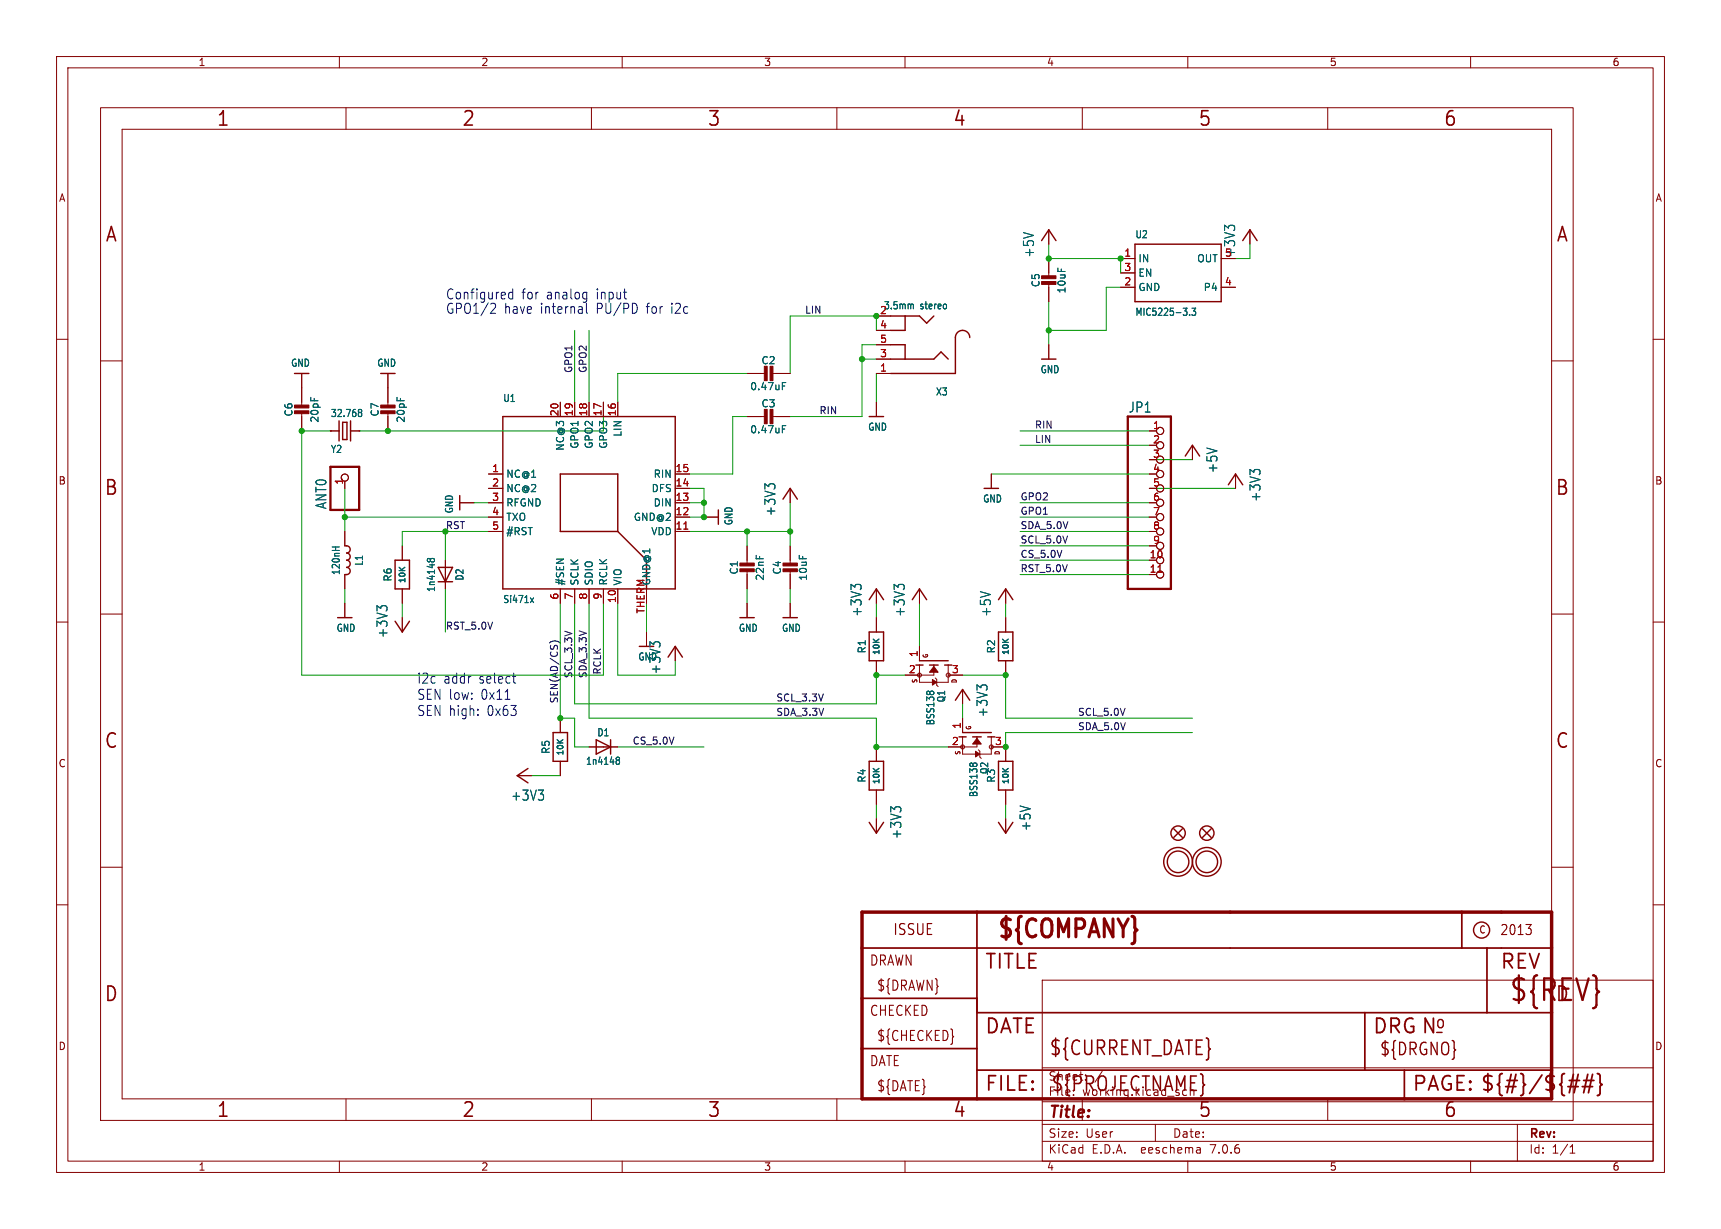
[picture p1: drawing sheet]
<svg xmlns="http://www.w3.org/2000/svg" width="304mm" height="217mm" viewBox="0 0 304 217" stroke-linecap="round" stroke-linejoin="round" font-family="sans-serif">
<g fill="none" stroke="#840000" stroke-width=".18">
<path d="M10 10h284.3v197.3h-284.3zM12 12h280.3v193.3h-280.3zM17.8 19h260.3v179.1h-260.3zM60 10v2M61.2 19v3.9M104.6 19v3.9M110 10v2M148 19v3.9M160 10v2M191.3 19v3.9M210 10v2M234.7 19v3.9"/>
<path d="M260 10v2M21.6 22.9h252.7v171.4h-252.7zM10 60h2M154.9 55.9h2.6M154.9 58.4h2.6M185.4 40.6v2.6M185.4 45.7v3.3M185.4 50v3.3M198.1 45.7h2.6M198.1 50.8h2.6M198.1 48.3h2.6M215.9 45.7h2.5"/>
<path d="M215.9 50.8h2.5M221 40.6v2.6M292.3 60h2M17.8 63.8h3.8M53.3 66v5.9M53.3 72.9v3.3M58.4 76.2h.1M63.5 76.2h.1M68.6 66v5.9M68.6 72.9v3.3M99.1 71.1v2.6M101.6 71.1v2.6"/>
<path d="M104.1 71.1v2.6M106.7 71.1v2.6M109.2 71.1v2.6M132.1 73.7h3.3M132.1 66h3.3M136.4 73.7h3.3M136.4 66h3.3M154.9 71.1v2.6M154.9 66h2.6M154.9 63.5h2.6M154.9 61h2.6M185.4 61v2.5"/>
<path d="M203.2 76.2h1.3M210.8 78.7v2.6M274.3 63.8h3.8M61 85.1v1.3M61 94v2.5M71.1 96.5v2.6M78.7 99.1v5M81.3 88.9h2.5M86.4 91.4h2.5M86.4 88.9h2.5M86.4 83.8h2.5M86.4 94h2.5"/>
<path d="M86.4 86.4h2.5M119.4 91.4h2.5M119.4 88.9h2.5M119.4 83.8h2.5M119.4 94h2.5M119.4 86.4h2.5M124.5 91.4h2.5M132.1 96.5v3.3M139.7 86.4v2.5M139.7 96.5v3.3M175.3 83.8v2.6M203.2 91.4h1.3"/>
<path d="M203.2 88.9h1.3M203.2 94h1.3M203.2 86.4h1.3M203.2 81.3h1.3M203.2 96.5h1.3M218.4 83.8v2.6M10 110h2M17.8 108.6h3.8M61 101.6v2.5M61 106.7v2.5M71.1 104.1v2.6M71.1 109.2v2.6"/>
<path d="M99.1 104.1v2.6M101.6 104.1v2.6M104.1 104.1v2.6M106.7 104.1v2.6M109.2 104.1v2.6M114.3 111.8v2.5M119.4 114.3v2.5M132.1 100.8v3.3M132.1 106.7v2.5M139.7 100.8v3.3M139.7 106.7v2.5M154.9 104.1v2.6"/>
<path d="M154.9 109.2v2.6M154.9 116.8v2.6M162.6 117.6v3h5v-3M162.6 104.1v2.6M162.6 114.3v2.5M165.1 117.6v1.8h-5.1M165.4 119.9l.2 .2v1.1l.3 .2M167.6 119.4h2.6M177.8 104.1v2.6M177.8 109.2v2.6M177.8 116.8v2.6M274.3 108.6h3.8"/>
<path d="M292.3 110h2M91.4 137.2h2.6M99.1 127v2.5M99.1 134.6v2.6M104.1 132.1h5.1M154.9 132.1v2.5M154.9 139.7v2.5M170.2 130.3v3h5.1v-3M170.2 121.9v2.6M170.2 127v2.5M172.7 130.3v1.8h-5.1M173 132.6l.2 .2v1.1l.3 .2"/>
<path d="M175.3 132.1h2.5v2.5M177.8 139.7v2.5M10 160h2M17.8 153.4h3.8M154.9 144.8v2.5M177.8 144.8v2.5M274.3 153.4h3.8M292.3 160h2M184.3 173.3h108v32h-108zM61.2 194.3v3.8M104.6 194.3v3.8M148 194.3v3.8"/>
<path d="M184.3 198.8h108M184.3 194.8h108M184.3 188.8h108M191.3 194.3v3.8M204.3 198.8v3M234.7 194.3v3.8M268.3 198.8v6.5M60 205.3v2M110 205.3v2M160 205.3v2M184.3 201.8h108M210 205.3v2"/>
<path d="M212.2 203v.9M212.2 203.8l-.1 .1M212.2 203.3h-.1M260 205.3v2M277.6 203.9h.8M277.6 202.8l.4-.4v1.5"/>
<circle cx="205.1" cy="78.7" r=".63"/>
<circle cx="205.1" cy="76.2" r=".63"/>
<circle cx="61" cy="84.5" r=".63"/>
<circle cx="205.1" cy="81.3" r=".63"/>
<circle cx="205.1" cy="83.8" r=".63"/>
<circle cx="205.1" cy="96.5" r=".63"/>
<circle cx="205.1" cy="88.9" r=".63"/>
<circle cx="205.1" cy="86.4" r=".63"/>
<circle cx="205.1" cy="94" r=".63"/>
<circle cx="205.1" cy="99.1" r=".63"/>
<circle cx="205.1" cy="91.4" r=".63"/>
<circle cx="162.6" cy="119.4" r=".36"/>
<circle cx="167.6" cy="119.4" r=".36"/>
<circle cx="205.1" cy="101.6" r=".63"/>
<circle cx="170.2" cy="132.1" r=".36"/>
<circle cx="175.3" cy="132.1" r=".36"/>
</g>
<g fill="none" stroke="#840000" stroke-width=".25">
<path d="M157.5 55.9h5.1l1.2 1.2 1.3-1.2M160 55.9v2.5h-2.5M171.4 59.7a1.27 1.27 0 0 0-1.2-1.3 1.27 1.27 0 0 0-1.3 1.3v6.3h-11.4M184.1 42.5l1.3-1.9 1.3 1.9M200.7 43.2h15.2v10.1h-15.2zM219.7 42.5l1.3-1.9 1.2 1.9M52.1 66h2.5M58.4 76.2h1.5M59.9 74.4v3.6M60.6 74.7h.7v3h-.7zM62 76.2h1.5M62 74.4v3.6"/>
<path d="M67.3 66h2.5M88.9 73.7h30.5v30.4h-30.5zM153.7 73.7h2.5M157.5 63.5h7.6l1.3-1.3 1.2 1.3M157.5 61h2.5v2.5M184.1 63.5h2.6M61 96.5h.3a.64 .64 0 0 1 .6 .7 .64 .64 0 0 1-.6 .6 .64 .64 0 0 1 .6 .6 .64 .64 0 0 1-.6 .7 .64 .64 0 0 1 .6 .6 .64 .64 0 0 1-.6 .6 .64 .64 0 0 1 .6 .7 .64 .64 0 0 1-.6 .6h-.3M69.8 99.1h2.6v5h-2.6zM81.3 87.6v2.6M99.1 83.8h10.1v10.2h-10.1zM109.2 94l5.1 5.1v5M127 90.2v2.5"/>
<path d="M138.4 88.3l1.3-1.9 1.3 1.9M174 86.4h2.5M209.5 80.6l1.3-1.9 1.3 1.9M217.2 85.7l1.2-1.9 1.3 1.9M59.7 109.2h2.5M69.8 109.9l1.3 1.9 1.3-1.9M77.5 100.3h2.5l-1.3 2.6zM77.5 102.9h2.5M113 114.3h2.6M118.1 116.2l1.3-1.9 1.2 1.9M130.8 109.2h2.5M138.4 109.2h2.6"/>
<path d="M153.7 111.8h2.5v5h-2.5zM153.7 106l1.2-1.9 1.3 1.9M161.3 106l1.3-1.9 1.2 1.9M161.9 117.6h1.3M162.6 116.8h5M164.3 117.6h1.6M167 117.6h1.3M176.5 111.8h2.6v5h-2.6zM176.5 106l1.3-1.9 1.3 1.9M93.3 135.9l-1.9 1.3 1.9 1.2M97.8 129.5h2.5v5.1h-2.5zM105.4 130.8l2.5 1.3-2.5 1.2z"/>
<path d="M107.9 130.8v2.5M153.7 134.6h2.5v5.1h-2.5zM168.9 123.8l1.3-1.9 1.2 1.9M169.5 130.3h1.3M170.2 129.5h5.1M172 130.3h1.5M174.6 130.3h1.3M176.5 134.6h2.6v5.1h-2.6zM153.7 145.4l1.2 1.9 1.3-1.9M176.5 145.4l1.3 1.9 1.3-1.9M207.5 146.6l1.5 1.5M209 146.6l-1.5 1.5"/>
<path d="M212.6 146.6l1.5 1.5M214.1 146.6l-1.5 1.5"/>
<circle cx="208.3" cy="152.4" r="2.54"/>
<circle cx="208.3" cy="152.4" r="1.9"/>
<circle cx="208.3" cy="147.3" r="1.27"/>
<circle cx="213.4" cy="152.4" r="2.54"/>
<circle cx="213.4" cy="152.4" r="1.9"/>
<circle cx="213.4" cy="147.3" r="1.27"/>
<circle cx="261.9" cy="164.5" r="1.42"/>
</g>
<g fill="#840000" stroke="#840000" stroke-width=".18">
<path d="M67.3 72.6h2.5v.6h-2.5z"/>
<path d="M67.3 71.6h2.5v.5h-2.5z"/>
<path d="M138.4 100.6h2.6v.5h-2.6z"/>
<path d="M138.4 99.6h2.6v.5h-2.6z"/>
<path d="M165.1 117.9l.8 1h-1.6z"/>
<path d="M164.8 120.1l.8 .5-.8 .6z"/>
<path d="M135.1 72.4h.5v2.5h-.5z"/>
<path d="M136.1 72.4h.6v2.5h-.6z"/>
<path d="M135.1 64.8h.5v2.5h-.5z"/>
<path d="M136.1 64.8h.6v2.5h-.6z"/>
<path d="M130.8 100.6h2.5v.5h-2.5z"/>
<path d="M130.8 99.6h2.5v.5h-2.5z"/>
<path d="M52.1 72.6h2.5v.6h-2.5z"/>
<path d="M52.1 71.6h2.5v.5h-2.5z"/>
<path d="M184.1 49.8h2.6v.5h-2.6z"/>
<path d="M184.1 48.8h2.6v.5h-2.6z"/>
<path d="M172.7 130.6l.8 1h-1.5z"/>
<path d="M172.5 132.8l.7 .5-.7 .6z"/>
</g>
<g fill="none" stroke="#006464" stroke-width=".18">
<path d="M217.4 39.9h.7M161.2 53.8l.3 .1v.7M210.3 55.6v.2M210.7 54.5h.7l-.4 .5 .3 .1v.5l-.1 .2-.5-.2M217.2 40.3l-.7-.5v1M63.4 72.9h.2M63.4 72.5l.4-.1 .1 .1 .1 .2-.2 .2M63.6 72.9h.2M63.6 72.9l-.2 .1M63.8 72.9l.2 .3-.1 .3-.1 .2-.4-.1M138.3 75.9h.4M138.3 75.3h.6"/>
<path d="M138.3 68.3h.4M138.3 67.6h.6M58.7 96.7h1.3M59.3 96.7v.6M76.1 99.2l-.1 .1M76.1 99l-.2-.3-.2 .1-.2 .2 .1 .3M76.1 99l.2-.3 .4 .1 .1 .2v.3M76.1 99v.2M76.1 99.2l.1 .1M135.9 86.1l-.7-.5v.9M136.1 85.6h.7M221.7 83.5l-.7-.5v.9"/>
<path d="M221.8 83.1h.8M67.3 107.6l-.7-.5v.9M67.5 107.2h.8M93.8 105.7l.5 .9M94.3 105.7l-.5 .9M115.6 114l-.7-.5v.9M115.8 113.6h.7M151.1 103.8l-.6-.5v1M151.3 103.4h.8M158.8 103.8l-.7-.5v1M158.9 103.4h.8M95.2 139.7h.9l-.5 .7"/>
<path d="M109 134.4h.1M109 133.9h.3l.2 .1v.2l-.2 .2M109.1 134.4h.2M109.1 134.4l-.1 .1M109.3 134.4l.2 .3v.3l-.2 .2-.3-.1M163.9 122.3l.2-.1 .2 .1M164.4 122.3l.2-.1 .4 .1M171.5 135l.2-.1 .2 .1M172.1 135l.1-.1 .5 .1M173.4 121.6l-.7-.5v.9M173.6 121.2h.7M96 140.6v.7"/>
<path d="M158.2 143.2l-.7-.5v.9M158.3 142.7h.8"/>
</g>
<path d="M199.4 73.7h7.6v30.4h-7.6zM58.4 82.5h5.1v7.7h-5.1z" fill="none" stroke="#840000" stroke-width=".41"/>
<path d="M120.9 93.6h.7M204.7 101.2h.7" fill="none" stroke="#a90000" stroke-width=".18"/>
<path d="M152.4 161.3h121.9v33h-121.9z" fill="none" stroke="#840000" stroke-width=".61"/>
<path d="M152.4 176.5h20.3M152.4 167.6h121.9M172.7 161.3v33M172.7 179.1h101.6M241.3 179.1v10.1M258.4 161.3v6.3M262.9 167.6v11.5M152.4 185.4h20.3M172.7 189.2h101.6M248.3 189.2v5.1" fill="none" stroke="#840000" stroke-width=".3"/>
<path d="M277.2 192.1h1.8M277.4 191.1h1.9M279 190l-.7 3.2M279.7 192.1h1.9M280 191.1h1.8M280.7 190l-.7 3.2M281.6 190l-.8 3.2M282.4 189.8l.4 .2 .1 .2v1.2l.4 .4-.4 .3v1.3l-.1 .2-.4 .1" fill="none" stroke="#840000" stroke-width=".32"/>
<path d="M269.8 163.5h.9l-.5 .7M270.6 164.2a.72 .72 0 0 1 0 .9v.1M168.5 183.2l.1 .1-.1 .1" fill="none" stroke="#840000" stroke-width=".19"/>
<path d="M97.1 113.7a1.43 1.43 0 0 1 1.9 0" fill="none" stroke="#0f0f0f" stroke-width=".18"/>
<path d="M87.5 54.4l-.8 1h.9M90.6 51.1v1.8M90.6 51.8l-.4-.1-.3 .3v.5l.2 .3h.5M103.7 53.6v1.6l.2 .2M90.6 119.6h.6M89.3 123.7h.9M91 120.8h.2" fill="none" stroke="#0000c2" stroke-width=".18"/>
<g fill="none" stroke="#009600" stroke-width=".18">
<path d="M101.6 58.4v12.7M104.1 58.4v12.7M154.9 58.4v-2.5h-15.2v10.1M185.4 43.2v2.5h12.7v2.6M185.4 53.3v7.7M198.1 50.8h-2.5v7.6h-10.2M221 43.2v2.5h-2.6M58.4 76.2h-5.1v43.2h53.4v-12.7M106.7 71.1v5.1h-43.2M132.1 73.7h-2.6v10.1h-7.6M132.1 66h-22.9v5.1M152.4 63.5h2.5"/>
<path d="M154.9 66v5.1M154.9 61h-2.5v12.7h-12.7M180.3 76.2h22.9M180.3 78.7h22.9M61 86.4v7.6M61 91.4h25.4M78.7 94v5.1M83.8 88.9h2.6M86.4 94h-15.3v2.5M121.9 94h17.8M121.9 88.9h2.6M121.9 86.4h2.6v5h-2.6"/>
<path d="M132.1 94v2.5M139.7 88.9v7.6M175.3 83.8h27.9M180.3 94h22.9M180.3 88.9h22.9M180.3 96.5h22.9M180.3 99.1h22.9M180.3 91.4h22.9M203.2 86.4h15.2M203.2 81.3h7.6M61 104.1v2.6M71.1 106.7v2.5"/>
<path d="M78.7 104.1v7.7M99.1 106.7v20.3h2.5v5.1h2.5M101.6 106.7v17.8h53.3v-5.1h5.1M104.1 106.7v20.3h50.8v5.1h12.7M109.2 106.7v12.7h10.2v-2.6M114.3 106.7v5.1M132.1 104.1v2.6M139.7 104.1v2.6M154.9 106.7v2.5M162.6 106.7v7.6M170.2 119.4h7.6v7.6h33M177.8 106.7v2.5"/>
<path d="M180.3 101.6h22.9M94 137.2h5.1M109.2 132.1h15.3M170.2 124.5v2.5M210.8 129.5h-33v2.6M154.9 142.2v2.6M177.8 142.2v2.6"/>
</g>
<g fill="#009600" stroke="#009600" stroke-width=".18">
<circle cx="53.3" cy="76.2" r=".46"/>
<circle cx="78.7" cy="94" r=".46"/>
<circle cx="61" cy="91.4" r=".46"/>
<circle cx="68.6" cy="76.2" r=".46"/>
<circle cx="185.4" cy="45.7" r=".46"/>
<circle cx="185.4" cy="58.4" r=".46"/>
<circle cx="152.4" cy="63.5" r=".46"/>
<circle cx="154.9" cy="55.9" r=".46"/>
<circle cx="198.1" cy="45.7" r=".46"/>
<circle cx="154.9" cy="132.1" r=".46"/>
<circle cx="154.9" cy="119.4" r=".46"/>
<circle cx="177.8" cy="132.1" r=".46"/>
<circle cx="139.7" cy="94" r=".46"/>
<circle cx="177.8" cy="119.4" r=".46"/>
<circle cx="124.5" cy="91.4" r=".46"/>
<circle cx="132.1" cy="94" r=".46"/>
<circle cx="124.5" cy="88.9" r=".46"/>
<circle cx="99.1" cy="127" r=".46"/>
</g>
<text font-size="5.3" fill="#840000" x="266.7" y="177.6">${REV}</text>
<text font-size="4.4" fill="#840000" x="176.1" y="166.6">${COMPANY}</text>
<g font-size="3.5" fill="#840000">
<text x="38.2" y="22.7">1</text>
<text x="81.6" y="22.7">2</text>
<text x="125" y="22.7">3</text>
<text x="168.4" y="22.7">4</text>
<text x="211.8" y="22.7">5</text>
<text x="255.1" y="22.7">6</text>
<text x="18.5" y="43.1">A</text>
<text x="275" y="43.1">A</text>
<text x="18.3" y="87.9">B</text>
<text x="274.9" y="87.9">B</text>
<text x="18.3" y="132.7">C</text>
<text x="274.9" y="132.7">C</text>
<text x="174" y="171.7">TITLE</text>
<text x="265.1" y="171.7">REV</text>
<text x="18.3" y="177.4">D</text>
<text x="274.9" y="177.4">D</text>
<text x="174" y="183.2">DATE</text>
<text x="242.6" y="183.2">DRG N</text>
<text x="185.4" y="187">${CURRENT_DATE}</text>
<text x="38.2" y="197.9">1</text>
<text x="81.6" y="197.9">2</text>
<text x="125" y="197.9">3</text>
<text x="168.4" y="197.9">4</text>
<text x="174" y="193.3">FILE:</text>
<text x="185.7" y="193.3">${PROJECTNAME}</text>
<text x="211.8" y="197.9">5</text>
<text x="249.6" y="193.3">PAGE: ${#}/${##}</text>
<text x="255.1" y="197.9">6</text>
</g>
<g font-size="3" fill="#840000">
<text x="253.7" y="182.2">o</text>
<text x="243.8" y="186.9">${DRGNO}</text>
</g>
<text font-size="2.8" fill="#840000" x="185.3" y="198.2">Title:</text>
<text font-size="2.7" fill="#840000" x="157.8" y="165.6">ISSUE</text>
<g font-size="2.5" fill="#006464">
<text x="183" y="45.7" transform="rotate(-90 183 45.7)">+5V</text>
<text x="218.6" y="45.7" transform="rotate(-90 218.6 45.7)">+3V3</text>
<text x="199.4" y="73.2">JP1</text>
<text x="215.5" y="83.8" transform="rotate(-90 215.5 83.8)">+5V</text>
<text x="223.1" y="88.8" transform="rotate(-90 223.1 88.8)">+3V3</text>
<text x="57.9" y="90.1" transform="rotate(-90 57.9 90.1)">ANT0</text>
<text x="137.3" y="91.4" transform="rotate(-90 137.3 91.4)">+3V3</text>
<text x="68.7" y="112.9" transform="rotate(-90 68.7 112.9)">+3V3</text>
<text x="152.5" y="109.2" transform="rotate(-90 152.5 109.2)">+3V3</text>
<text x="160.2" y="109.2" transform="rotate(-90 160.2 109.2)">+3V3</text>
<text x="175.4" y="109.2" transform="rotate(-90 175.4 109.2)">+5V</text>
<text x="117" y="119.3" transform="rotate(-90 117 119.3)">+3V3</text>
<text x="174.8" y="126.9" transform="rotate(-90 174.8 126.9)">+3V3</text>
<text x="90.3" y="141.8">+3V3</text>
<text x="159.6" y="148.5" transform="rotate(-90 159.6 148.5)">+3V3</text>
<text x="182.4" y="147.1" transform="rotate(-90 182.4 147.1)">+5V</text>
</g>
<g font-size="2.5" fill="#0000c2">
<text x="78.7" y="53.1">Configured</text>
<text x="92.2" y="53.1">for</text>
<text x="96.7" y="53.1">analog</text>
<text x="105.6" y="53.1">input</text>
<text x="78.7" y="55.6">GPO1/2</text>
<text x="89.1" y="55.6">have</text>
<text x="95.6" y="55.6">internal</text>
<text x="105.6" y="55.6">PU/PD</text>
<text x="114.6" y="55.6">for</text>
<text x="119.1" y="55.6">i2c</text>
<text x="73.7" y="121">i2c</text>
<text x="73.7" y="123.9">SEN low:</text>
<text x="78.4" y="121">addr</text>
<text x="84.8" y="121">select</text>
<text x="85.1" y="123.9">0x11</text>
<text x="73.7" y="126.8">SEN high:</text>
<text x="86.2" y="126.8">0x63</text>
</g>
<g font-size="2.5" fill="#840000">
<text x="265.1" y="165.6">2013</text>
<text x="153.7" y="171">DRAWN</text>
<text x="153.7" y="179.9">CHECKED</text>
<text x="154.9" y="175.5">${DRAWN}</text>
<text x="154.9" y="184.3">${CHECKED}</text>
<text x="153.7" y="188.8">DATE</text>
<text x="154.9" y="193.2">${DATE}</text>
</g>
<g font-size="2.1" fill="#840000">
<text x="185.3" y="191.3">Sheet:</text>
<text x="193.5" y="191.3">/</text>
<text x="185.3" y="194">File:</text>
<text x="191.4" y="194">working.kicad_sch</text>
<text x="185.3" y="201.4">Size:</text>
<text x="191.9" y="201.4">User</text>
<text x="207.3" y="201.4">Date:</text>
<text x="270.3" y="201.6">Rev:</text>
<text x="185.3" y="204.2">KiCad</text>
<text x="193" y="204.2">E.D.A.</text>
<text x="201.9" y="204.2">eeschema</text>
<text x="214.3" y="204.2">7.0.6</text>
<text x="270.3" y="204.2">Id:</text>
<text x="274.4" y="204.2">1/1</text>
</g>
<g font-size="1.8" fill="#840000">
<text x="35" y="11.9">1</text>
<text x="85" y="11.9">2</text>
<text x="135" y="11.9">3</text>
<text x="185" y="11.9">4</text>
<text x="235" y="11.9">5</text>
<text x="285" y="11.9">6</text>
<text x="10.3" y="35.9">A</text>
<text x="292.6" y="35.9">A</text>
<text x="10.3" y="85.9">B</text>
<text x="292.5" y="85.9">B</text>
<text x="10.3" y="135.9">C</text>
<text x="292.5" y="135.9">C</text>
<text x="261.4" y="165.3">C</text>
<text x="10.3" y="185.9">D</text>
<text x="292.5" y="185.9">D</text>
<text x="35" y="207.2">1</text>
<text x="85" y="207.2">2</text>
<text x="135" y="207.2">3</text>
<text x="185" y="207.2">4</text>
<text x="235" y="207.2">5</text>
<text x="285" y="207.2">6</text>
</g>
<g font-size="1.8" fill="#a90000">
<text x="198.7" y="45.5">1</text>
<text x="216.5" y="45.5">5</text>
<text x="198.7" y="50.5">2</text>
<text x="198.7" y="48">3</text>
<text x="216.5" y="50.5">4</text>
<text x="155.5" y="55.6">2</text>
<text x="155.5" y="58.2">4</text>
<text x="155.5" y="65.8">1</text>
<text x="155.5" y="63.2">3</text>
<text x="155.5" y="60.7">5</text>
<text x="98.8" y="73.7" transform="rotate(-90 98.8 73.7)">20</text>
<text x="101.3" y="73.7" transform="rotate(-90 101.3 73.7)">19</text>
<text x="103.9" y="73.7" transform="rotate(-90 103.9 73.7)">18</text>
<text x="106.4" y="73.7" transform="rotate(-90 106.4 73.7)">17</text>
<text x="109" y="73.7" transform="rotate(-90 109 73.7)">16</text>
<text x="203.8" y="75.9">1</text>
<text x="86.9" y="83.6">1</text>
<text x="119.3" y="83.6">15</text>
<text x="203.8" y="78.5">2</text>
<text x="203.8" y="81">3</text>
<text x="203.8" y="83.6">4</text>
<text x="60.7" y="85.8" transform="rotate(-90 60.7 85.8)">1</text>
<text x="86.9" y="86.1">2</text>
<text x="86.9" y="88.6">3</text>
<text x="119.3" y="88.6">13</text>
<text x="119.3" y="86.1">14</text>
<text x="203.8" y="86.1">5</text>
<text x="203.8" y="88.6">6</text>
<text x="86.9" y="91.2">4</text>
<text x="86.9" y="93.7">5</text>
<text x="119.3" y="93.7">11</text>
<text x="119.3" y="91.2">12</text>
<text x="203.8" y="91.2">7</text>
<text x="203.8" y="93.7">8</text>
<text x="203.2" y="98.8">10</text>
<text x="203.2" y="101.3">11</text>
<text x="203.8" y="96.3">9</text>
<text x="98.8" y="106.1" transform="rotate(-90 98.8 106.1)">6</text>
<text x="101.3" y="106.1" transform="rotate(-90 101.3 106.1)">7</text>
<text x="103.9" y="106.1" transform="rotate(-90 103.9 106.1)">8</text>
<text x="106.4" y="106.1" transform="rotate(-90 106.4 106.1)">9</text>
<text x="109" y="106.7" transform="rotate(-90 109 106.7)">10</text>
<text x="114" y="108.6" transform="rotate(-90 114 108.6)">THERM</text>
<text x="160.6" y="119.1">2</text>
<text x="162.3" y="116.3" transform="rotate(-90 162.3 116.3)">1</text>
<text x="168.2" y="119.1">3</text>
<text x="168.2" y="131.8">2</text>
<text x="169.9" y="129" transform="rotate(-90 169.9 129)">1</text>
<text x="175.8" y="131.8">3</text>
</g>
<g font-size="1.8" fill="#006464">
<text x="200.6" y="42.3">U2</text>
<text x="201.2" y="46.6">IN</text>
<text x="211.6" y="46.6">OUT</text>
<text x="184" y="50.9" transform="rotate(-90 184 50.9)">C5</text>
<text x="188.6" y="52" transform="rotate(-90 188.6 52)">10uF</text>
<text x="201.2" y="51.7">GND</text>
<text x="201.2" y="49.1">EN</text>
<text x="212.7" y="51.7">P4</text>
<text x="156.2" y="54.9">3.5mm</text>
<text x="162.7" y="54.9">stereo</text>
<text x="200.6" y="56">MIC5225-3.3</text>
<text x="51.4" y="65.1">GND</text>
<text x="66.6" y="65.1">GND</text>
<text x="134.5" y="64.6">C2</text>
<text x="88.9" y="71.3">U1</text>
<text x="132.5" y="69.2">0.47uF</text>
<text x="165.4" y="70.1">X3</text>
<text x="183.9" y="66.2">GND</text>
<text x="51.9" y="73.8" transform="rotate(-90 51.9 73.8)">C6</text>
<text x="56.5" y="74.8" transform="rotate(-90 56.5 74.8)">20pF</text>
<text x="58.4" y="73.9">32.768</text>
<text x="67.2" y="73.8" transform="rotate(-90 67.2 73.8)">C7</text>
<text x="71.7" y="74.8" transform="rotate(-90 71.7 74.8)">20pF</text>
<text x="110.1" y="77.3" transform="rotate(-90 110.1 77.3)">LIN</text>
<text x="132.5" y="76.8">0.47uF</text>
<text x="134.5" y="72.2">C3</text>
<text x="153.4" y="76.4">GND</text>
<text x="58.4" y="80.3">Y2</text>
<text x="99.9" y="79.8" transform="rotate(-90 99.9 79.8)">NC@3</text>
<text x="102.5" y="79.5" transform="rotate(-90 102.5 79.5)">GPO1</text>
<text x="105" y="79.5" transform="rotate(-90 105 79.5)">GPO2</text>
<text x="107.5" y="79.5" transform="rotate(-90 107.5 79.5)">GPO3</text>
<text x="89.4" y="84.7">NC@1</text>
<text x="89.4" y="87.2">NC@2</text>
<text x="89.4" y="89.8">RFGND</text>
<text x="115.1" y="87.2">DFS</text>
<text x="115.5" y="89.8">DIN</text>
<text x="115.5" y="84.7">RIN</text>
<text x="173.7" y="89.1">GND</text>
<text x="80.3" y="90.9" transform="rotate(-90 80.3 90.9)">GND</text>
<text x="89.4" y="92.3">TXO</text>
<text x="89.4" y="94.8">#RST</text>
<text x="112" y="92.3">GND@2</text>
<text x="115" y="94.8">VDD</text>
<text x="129.7" y="93" transform="rotate(-90 129.7 93)">GND</text>
<text x="60.3" y="101.8" transform="rotate(-90 60.3 101.8)">120nH</text>
<text x="64.4" y="100.1" transform="rotate(-90 64.4 100.1)">L1</text>
<text x="130.7" y="101.7" transform="rotate(-90 130.7 101.7)">C1</text>
<text x="138.3" y="101.7" transform="rotate(-90 138.3 101.7)">C4</text>
<text x="69.4" y="102.9" transform="rotate(-90 69.4 102.9)">R6</text>
<text x="77.1" y="104.8" transform="rotate(-90 77.1 104.8)">1n4148</text>
<text x="82.1" y="102.8" transform="rotate(-90 82.1 102.8)">D2</text>
<text x="88.9" y="106.8">Si471x</text>
<text x="99.9" y="103.6" transform="rotate(-90 99.9 103.6)">#SEN</text>
<text x="102.5" y="103.6" transform="rotate(-90 102.5 103.6)">SCLK</text>
<text x="105" y="103.6" transform="rotate(-90 105 103.6)">SDIO</text>
<text x="107.5" y="103.6" transform="rotate(-90 107.5 103.6)">RCLK</text>
<text x="110.1" y="103.6" transform="rotate(-90 110.1 103.6)">VIO</text>
<text x="115.2" y="103.6" transform="rotate(-90 115.2 103.6)">GND@1</text>
<text x="135.2" y="102.8" transform="rotate(-90 135.2 102.8)">22nF</text>
<text x="142.9" y="102.8" transform="rotate(-90 142.9 102.8)">10uF</text>
<text x="59.4" y="111.9">GND</text>
<text x="130.5" y="111.9">GND</text>
<text x="138.1" y="111.9">GND</text>
<text x="112.7" y="117">GND</text>
<text x="153.3" y="115.6" transform="rotate(-90 153.3 115.6)">R1</text>
<text x="176.1" y="115.6" transform="rotate(-90 176.1 115.6)">R2</text>
<text x="167.3" y="124.3" transform="rotate(-90 167.3 124.3)">Q1</text>
<text x="105.5" y="130.4">D1</text>
<text x="165.4" y="128.4" transform="rotate(-90 165.4 128.4)">BSS138</text>
<text x="97.4" y="133.4" transform="rotate(-90 97.4 133.4)">R5</text>
<text x="103.5" y="135.4">1n4148</text>
<text x="174.9" y="137" transform="rotate(-90 174.9 137)">Q2</text>
<text x="153.3" y="138.5" transform="rotate(-90 153.3 138.5)">R4</text>
<text x="173" y="141.1" transform="rotate(-90 173 141.1)">BSS138</text>
<text x="176.1" y="138.5" transform="rotate(-90 176.1 138.5)">R3</text>
</g>
<g font-size="1.7" fill="#0f0f0f">
<text x="142.2" y="55.5">LIN</text>
<text x="101.3" y="66" transform="rotate(-90 101.3 66)">GPO1</text>
<text x="103.8" y="66" transform="rotate(-90 103.8 66)">GPO2</text>
<text x="144.8" y="73.3">RIN</text>
<text x="182.9" y="75.9">RIN</text>
<text x="182.9" y="78.4">LIN</text>
<text x="180.3" y="88.6">GPO2</text>
<text x="78.7" y="93.6">RST</text>
<text x="180.3" y="93.6">SDA_5.0V</text>
<text x="180.3" y="91.1">GPO1</text>
<text x="180.3" y="98.7">CS_5.0V</text>
<text x="180.3" y="96.2">SCL_5.0V</text>
<text x="180.3" y="101.3">RST_5.0V</text>
<text x="78.7" y="111.4">RST_5.0V</text>
<text x="106.3" y="119.4" transform="rotate(-90 106.3 119.4)">RCLK</text>
<text x="98.7" y="124.5" transform="rotate(-90 98.7 124.5)">SEN(AD/CS)</text>
<text x="101.3" y="120" transform="rotate(-90 101.3 120)">SCL_3.3V</text>
<text x="103.8" y="120" transform="rotate(-90 103.8 120)">SDA_3.3V</text>
<text x="137.2" y="124.1">SCL_3.3V</text>
<text x="111.8" y="131.7">CS_5.0V</text>
<text x="137.2" y="126.7">SDA_3.3V</text>
<text x="190.5" y="129.2">SDA_5.0V</text>
<text x="190.5" y="126.7">SCL_5.0V</text>
</g>
<g font-size="1.4" fill="#006464">
<text x="71.9" y="103.3" transform="rotate(-90 71.9 103.3)">10K</text>
<text x="155.8" y="116" transform="rotate(-90 155.8 116)">10K</text>
<text x="178.6" y="116" transform="rotate(-90 178.6 116)">10K</text>
<text x="99.9" y="133.8" transform="rotate(-90 99.9 133.8)">10K</text>
<text x="155.8" y="138.8" transform="rotate(-90 155.8 138.8)">10K</text>
<text x="178.6" y="138.8" transform="rotate(-90 178.6 138.8)">10K</text>
</g>
<g font-size="1.1" fill="#840000">
<text x="164.3" y="116.5" transform="rotate(-90 164.3 116.5)">G</text>
<text x="162.4" y="120.9" transform="rotate(-90 162.4 120.9)">S</text>
<text x="169.4" y="120.9" transform="rotate(-90 169.4 120.9)">D</text>
<text x="171.9" y="129.2" transform="rotate(-90 171.9 129.2)">G</text>
<text x="170" y="133.6" transform="rotate(-90 170 133.6)">S</text>
<text x="177" y="133.6" transform="rotate(-90 177 133.6)">D</text>
</g>
</svg>
